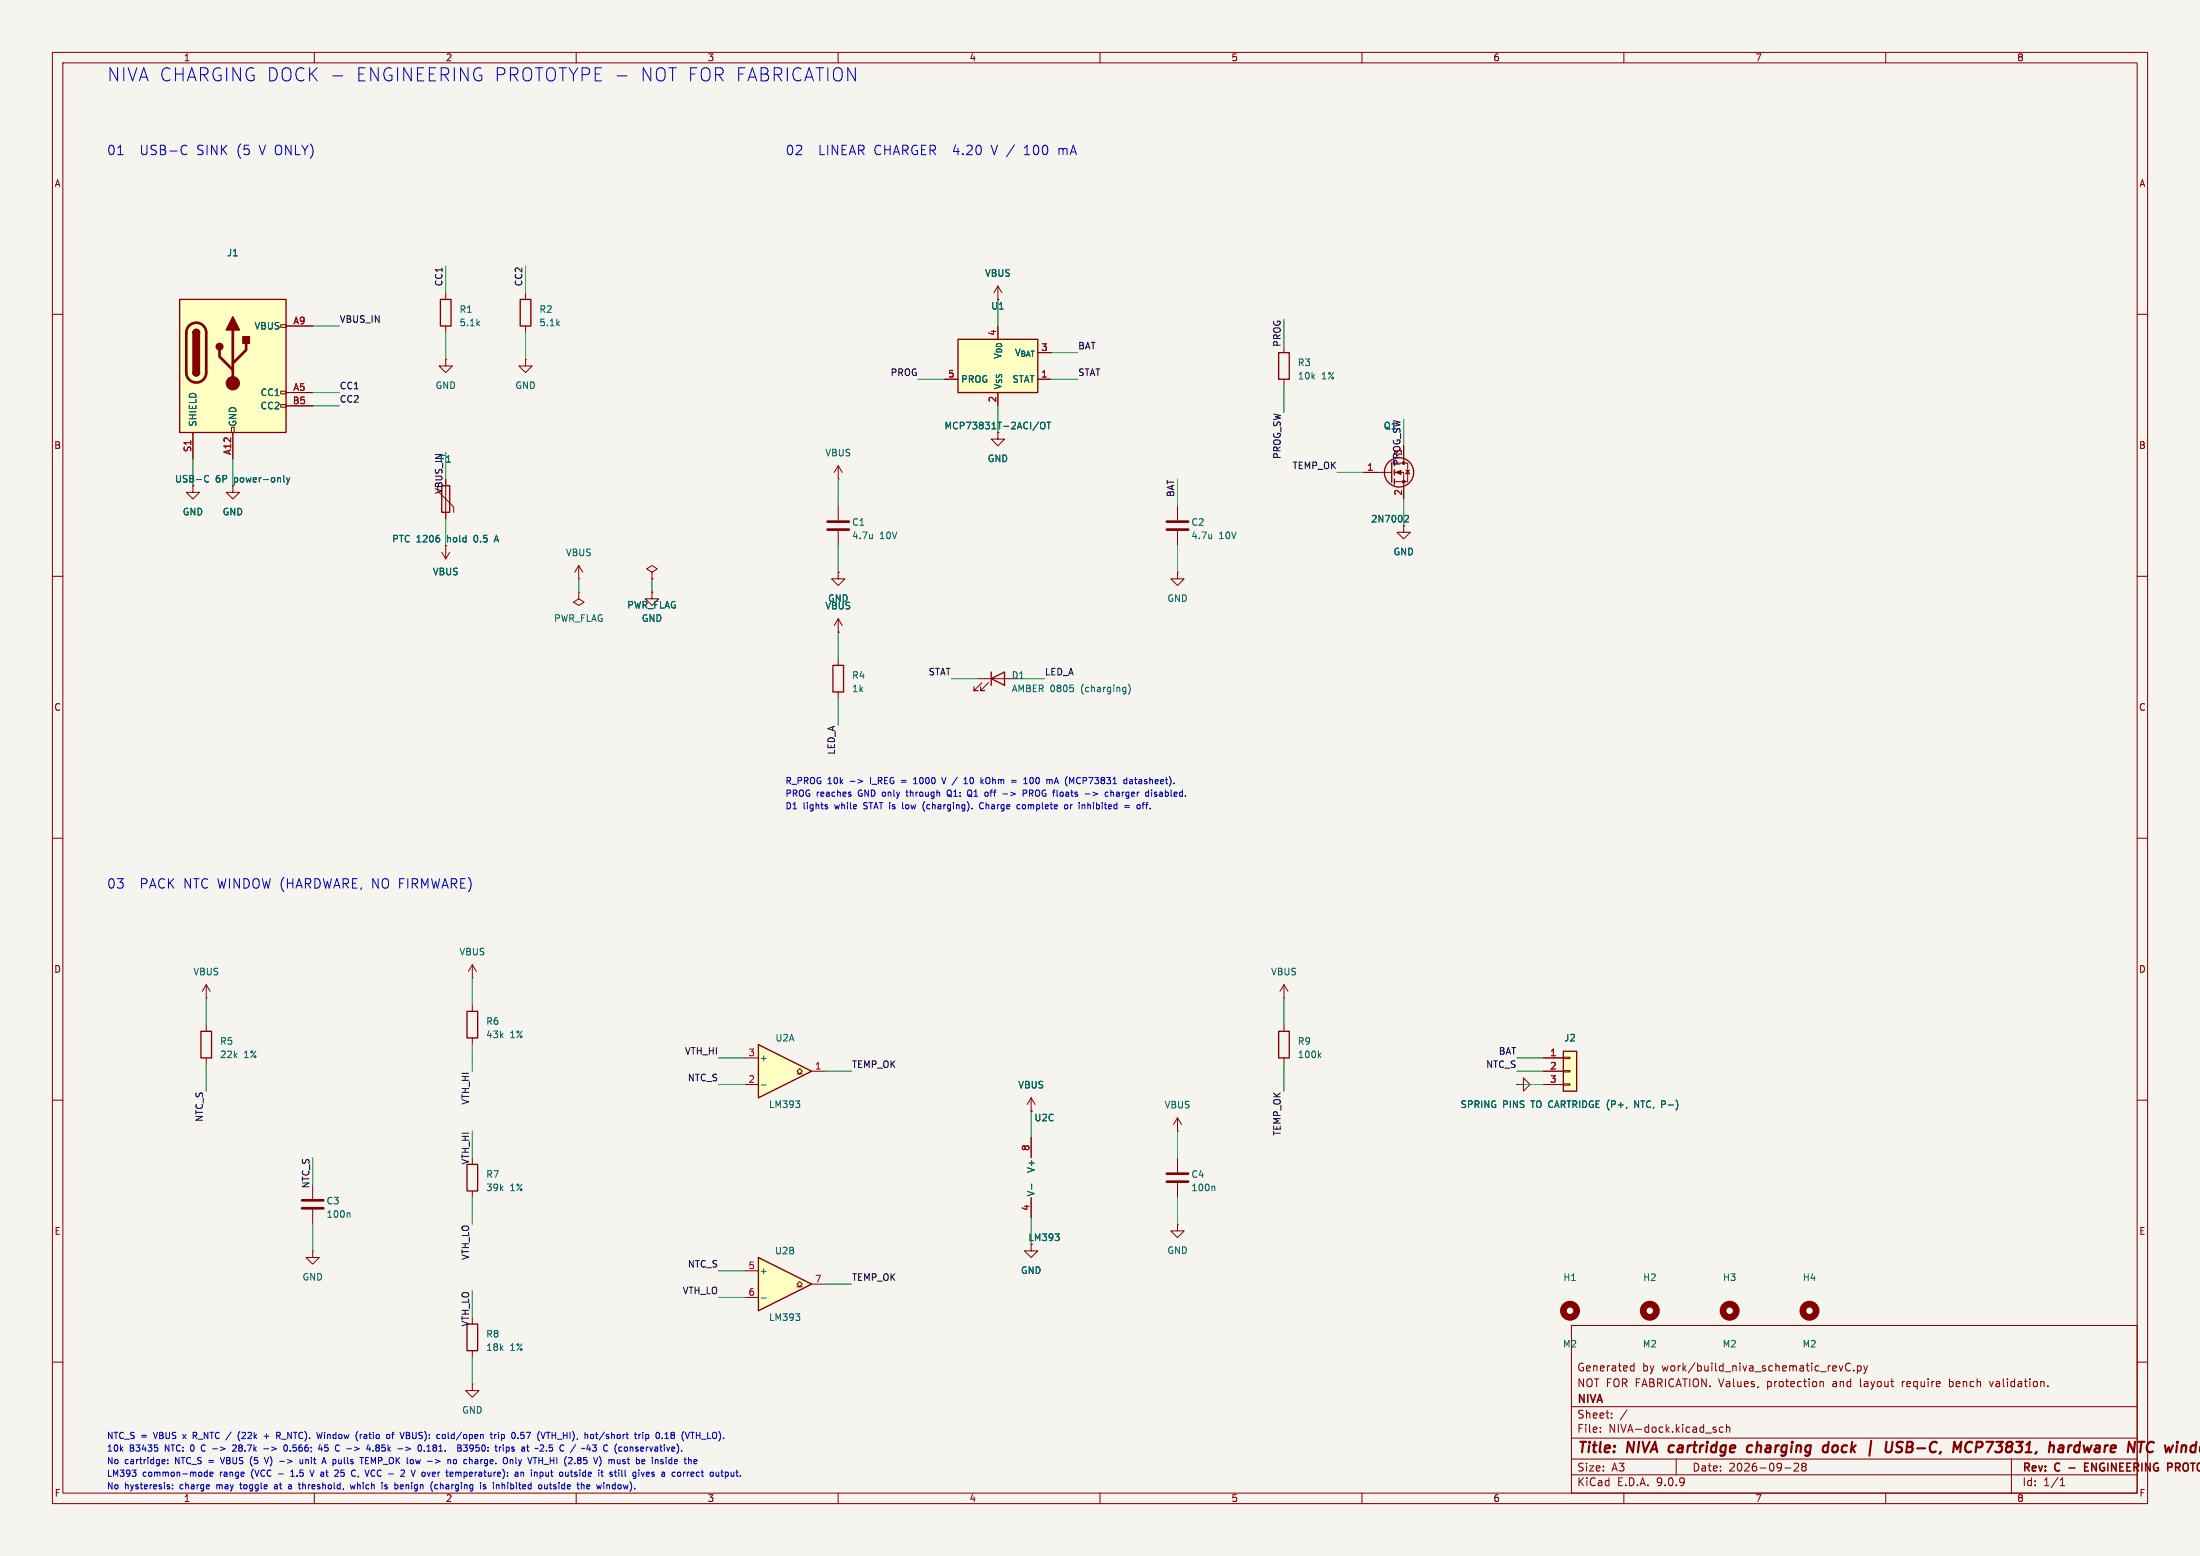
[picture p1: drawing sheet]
<svg xmlns="http://www.w3.org/2000/svg" width="420mm" height="297mm" viewBox="0 0 420 297" stroke-linecap="round" stroke-linejoin="round" font-family="sans-serif">
<path d="M0 0h420v297h-420z" fill="#f5f4ef" stroke="#f5f4ef" stroke-width=".19"/>
<g fill="none" stroke="#840000" stroke-width=".19">
<path d="M10 10h400v277h-400zM12 12h396v273h-396zM60 10v2M110 10v2M160 10v2M210 10v2M260 10v2M310 10v2M360 10v2M190.5 57.2h.1M190.5 54.6l-.8 1.3M190.5 54.6l.8 1.3"/>
<path d="M190.5 54.6v2.6M10 60h2M245.1 66v1.3M245.1 72.4v1.3M408 60h2M160 91.4h.1M160 88.9v2.5M160 96.5v2.8M160 88.9l-.7 1.3M160 88.9l.8 1.3M190.5 82.6v1.2h1.3l-1.3 1.3-1.3-1.3h1.3M224.8 96.5v2.8"/>
<path d="M260.3 90.2h5.4M266.2 88.4h2.5v3.5h-2.5M266.2 90.2h1.8v5.1M268.4 89.8h.7M268.7 89.8l.4 .6h-.7zM10 110h2M84.3 105.4l.8 1.3M85.1 104.1v2.6M85.9 105.4l-.8 1.3M110.5 113v1.3l1 .6-1 .7-1-.7 1-.6M110.5 113h.1M110.5 110.5h.1"/>
<path d="M110.5 108l-.8 1.2M110.5 108l.8 1.2M110.5 108v2.5M124.5 109.2l1-.6-1-.6-1.1 .6 1.1 .6v1.3M124.5 110.5h.1M160 109.2v1.3h1.3l-1.3 1.3-1.3-1.3h1.3M160 109.2h.1M160 101.3v2.8M160 118.1v2.6M160 118.1l-.7 1.3M160 118.1l.8 1.3M224.8 101.3v2.8"/>
<path d="M268 100.3v1.3h1.2l-1.2 1.3-1.3-1.3h1.3M408 110h2M160 120.7h.1M160 125.7v1.3M160 132.1v1.3M186.7 129.5h7.6M187.5 130.3l-1.6 1.5h.8h-.8v-.7M188.7 130.3l-1.5 1.5h.8h-.8v-.7M10 160h2M408 160h2M10 210h2M408 210h2"/>
<path d="M300 253h108v32h-108zM10 260h2M300 278.5h108M300 274.5h108M300 268.5h108M305.5 273.2v.2M305.5 272.5v.1M307.7 270.5v.2M307.7 269.8v.1M310.6 269.1l-1.3 1.9M311.4 261.6h.5M311.4 260.8h.5"/>
<path d="M311.9 260.2v1.5M320 278.5v3M327.4 272.4l.2 .1M327.4 272.9l.3 .2-.3 .3M328.9 272.5l-.4-.1-.3 .3 .2 .6h.5M329.6 272.5l.2-.1 .4 .1v.9M329.6 271.9v1.5M343.3 279.4v.5l-.9 .9h1M344 279.4l-.1 .2 .3 .3M344.2 279.9l-.3 .3 .1 .4 .2 .2 .5-.1 .1-.2-.1-.4-.2-.2M344.2 279.9h.3M344.7 279.4l.1 .2-.3 .3"/>
<path d="M347.4 263.7v1M347.4 263.8l.3-.1 .3 .1 .1 .9M351.1 260.7l.3 1 .4-1M353.2 260.3a.6 .6 0 0 0-.7 0 .6 .6 0 0 0-.2 .7 .56 .56 0 0 0 .3 .6 .56 .56 0 0 0 .6-.1M353.9 261.5v.2M354.6 260.8l.4-.1 .3 .3-.1 .6h-.6M354.6 260.7v1.5M355.8 260.7l.4 1M356.2 261.7l-.4 .5M356.5 260.7l-.3 1M363.2 263.7v1M363.3 263.8l-.1 .2"/>
<path d="M372.2 263.2v1.5M372.2 264.6l.4 .1M372.6 263.7l-.4 .1M379.8 263.7l.4 1 .3-1M384 278.5v6.5M390.9 264.5v.2M408 260h2M60 285v2M110 285v2M160 285v2M210 285v2M260 285v2"/>
<path d="M300 281.5h108M310 285v2M340.7 280.2h1.2M360 285v2M393.3 283.6h.9M393.3 282.5l.4-.4v1.5"/>
</g>
<path d="M398 280h.5M398.7 279.3h-.7v1.5h.7M414.4 279.3l.3 .3-.1 .3-.2 .2" fill="none" stroke="#840000" stroke-width=".3"/>
<g fill="none" stroke="#840000" stroke-width=".4">
<path d="M318.7 276.1l-.2 .7 .4 .4M334.5 276a.66 .66 0 0 0-1 .3v.5l.1 .3h.8M348 277l.3 .2 .6-.1M349 276a.66 .66 0 0 0-1 .3M349.1 275.2l-.2 2M363.3 275.3a.85 .85 0 0 0-1.1 .1 .45 .45 0 0 0 .2 .8l.6 .1a.51 .51 0 0 1 .1 .6 .51 .51 0 0 1-.4 .3l-.8-.1M376.5 275.4a.88 .88 0 0 0-1 0 .88 .88 0 0 0-.3 .9 .69 .69 0 0 0 .3 .8 .69 .69 0 0 0 .8-.1M393.3 275.9l.6 .1-.1 1.2M393.8 277.1l-.7 .1M393.9 276.3l-.7 .1M394.9 275.9l-.1 1.3M395.5 275.9l-.4 .1-.2 .3"/>
<path d="M396 276.3v.7M411 277a.73 .73 0 0 1-.9 .1M411.2 275.4a.69 .69 0 0 0-1.1 .1M420 276.3v.7M420 276.2v.1"/>
</g>
<g fill="none" stroke="#840000" stroke-width=".25">
<path d="M244.1 67.3h2v5.1h-2zM265.7 88.3v3.8M266.2 89.7v1M266.2 91.4v1.1M159 127h2v5.1h-2zM189.2 129.5l2.6-1.2v2.5zM189.2 128.3v2.5"/>
<circle cx="267.1" cy="90.2" r="2.79"/>
</g>
<path d="M158 99.6h4.1M222.8 99.6h4M158 101.1h4.1M222.8 101.1h4" fill="none" stroke="#840000" stroke-width=".51"/>
<path d="M268.3 98.4h.5l.1 .3-.8 .9h.8M166.5 102v.8M166.5 102.7v.1M231.3 102v.8M231.3 102.7v.1M204.9 131.4v.5M214.8 131.2h.1M214.9 131.2v1.1M214.9 132h-.1M215.4 130.6a1.46 1.46 0 0 1 0 1.9" fill="none" stroke="#006464" stroke-width=".19"/>
<g fill="#840000" stroke="#840000" stroke-width=".19">
<path d="M266.4 90.2l1.1-.4v.8z"/>
<circle cx="268" cy="91.9" r=".25"/>
</g>
<path d="M182.9 64.8h15.2v10.1h-15.2z" fill="#ffffc2"/>
<path d="M84.1 57.2h2v5h-2zM182.9 64.8h15.2v10.1h-15.2zM38.4 196.9h2v5h-2zM89.2 193h2v5.1h-2zM89.2 222.2h2v5.1h-2zM89.2 252.7h2v5.1h-2z" fill="none" stroke="#840000" stroke-width=".25"/>
<g fill="none" stroke="#840000" stroke-width=".19">
<path d="M85.1 55.9v1.3M85.1 62.2v1.3M100.3 68.6v1.3h1.3l-1.3 1.2-1.2-1.2h1.2M100.3 68.6h.1M180.3 72.4h2.6M190.5 74.9v2.6M198.1 72.4h2.6M224.8 109.2v1.3h1.3l-1.3 1.3-1.3-1.3h1.3M224.8 109.2h.1M39.4 190.5h.1M39.4 188v2.5M39.4 195.6v1.3"/>
<path d="M39.4 188l-.8 1.2M39.4 188l.7 1.2M90.2 186.7h.1M90.2 184.2v2.5M90.2 191.8v1.2M90.2 198.1v1.3M90.2 184.2l-.8 1.2M90.2 184.2l.7 1.2M39.4 201.9v1.3M59.7 238.8v1.2h1.3l-1.3 1.3-1.3-1.3h1.3M59.7 238.8h.1M59.7 226.1v2.8"/>
<path d="M59.7 230.9v2.8M90.2 227.3v1.3M90.2 257.8v1.3M90.2 264.2v1.2h1.2l-1.2 1.3-1.3-1.3h1.3M90.2 264.2h.1"/>
</g>
<path d="M198.3 80.5l-1.1 1.7M198.7 80.8l.2-.2a.43 .43 0 0 1 .6 .4v.4a.42 .42 0 0 1-.4 .5 .42 .42 0 0 1-.5-.5zM199.8 80.6h.8M200.2 80.6v1.3M66.6 231.5l.2 .2v.7" fill="none" stroke="#006464" stroke-width=".19"/>
<g fill="none" stroke="#840000" stroke-width="1.3">
<circle cx="315" cy="250.2" r="1.27"/>
<circle cx="345.4" cy="250.2" r="1.27"/>
</g>
<path d="M57.7 229.1h4M57.7 230.6h4" fill="none" stroke="#840000" stroke-width=".51"/>
<path d="M34.3 57.2h20.3v25.4h-20.3z" fill="#ffffc2"/>
<g fill="none" stroke="#840000" stroke-width=".19">
<path d="M100.3 55.9v1.3M53.6 62h1v.5h-1zM53.6 74.7h1v.5h-1zM53.6 77.2h1v.5h-1zM54.6 62.2h5.1M54.6 74.9h5.1M54.6 77.5h5.1M85.1 68.6v1.3h1.3l-1.3 1.2-1.3-1.2h1.3M85.1 68.6h.1M100.3 62.2v1.3M36.8 92.7v1.3h1.3l-1.3 1.3-1.2-1.3h1.2M36.8 82.6v5"/>
<path d="M44.2 81.5h.5v1.1h-.5zM44.4 92.7v1.3h1.3l-1.3 1.3-1.2-1.3h1.2M44.4 82.6v5M83.6 92.7v1l3 3.1v1M85.1 92.7v6.4M124.5 113v1.3h1.2l-1.2 1.3-1.3-1.3h1.3M124.5 113h.1M245.1 190.5h.1M245.1 188v2.5M245.1 195.6v1.3M245.1 188l-.8 1.2M245.1 188l.8 1.2"/>
<path d="M245.1 201.9v1.3"/>
</g>
<path d="M34.3 57.2h20.3v25.4h-20.3zM99.3 57.2h2v5h-2zM36.8 63.5a.64 .64 0 0 1 .7-.6 .64 .64 0 0 1 .6 .6M36.8 71.1a.64 .64 0 0 0 .7 .7 .64 .64 0 0 0 .6-.7M84.3 92.7h1.6v5.1h-1.6zM244.1 196.9h2v5h-2z" fill="none" stroke="#840000" stroke-width=".25"/>
<path d="M36.1 62.2a1.9 1.9 0 0 1 2.1-.5 1.9 1.9 0 0 1 1.2 1.8v7.6a1.91 1.91 0 0 1-1.9 1.9 1.91 1.91 0 0 1-1.9-1.9v-7.7l.1-.7zM41.9 66.8v1.3l2.5 2.5M44.4 63v10.2M47 65.5v1.3l-2.6 2.5" fill="none" stroke="#840000" stroke-width=".51"/>
<g fill="#840000" stroke="#840000" stroke-width=".25">
<path d="M36.8 63.5h1.3v7.6h-1.3z"/>
<path d="M37 63.1a.64 .64 0 0 1 .7-.2 .64 .64 0 0 1 .4 .6h-1.3z"/>
<path d="M36.8 71.1h1.3a.64 .64 0 0 1-.6 .7 .64 .64 0 0 1-.7-.7z"/>
<path d="M44.4 60.5l1.3 2.5h-2.5z"/>
<path d="M46.4 64.3h1.2v1.2h-1.2z"/>
<circle cx="41.9" cy="66.2" r=".63"/>
</g>
<circle cx="44.4" cy="73.2" r="1.27" fill="#840000" stroke="#840000" stroke-width=".19"/>
<path d="M39.3 90.8l.5 .1M39.8 91.9l-.5 .1M54.2 90.7v1.1l.1 .2M54.7 91.2l.3 .8M55 92l-.3 .4M55.3 91.2l-.3 .8M83.9 102.8v.5M251.8 201.4l.4 .5M252.2 201l-.5 .5" fill="none" stroke="#006464" stroke-width=".19"/>
<circle cx="330.2" cy="250.2" r="1.27" fill="none" stroke="#840000" stroke-width="1.3"/>
<path d="M298.4 200.7h2.6v7.6h-2.6z" fill="#ffffc2"/>
<path d="M298.4 200.7h2.6v7.6h-2.6z" fill="none" stroke="#840000" stroke-width=".25"/>
<path d="M294.6 201.9h3.8M294.6 204.5h3.8M294.6 207h3.8M298.4 201.8h1.3v.3h-1.3zM298.4 204.3h1.3v.3h-1.3zM298.4 206.9h1.3v.2h-1.3zM224.8 233.7v1.2h1.3l-1.3 1.3-1.3-1.3h1.3M224.8 233.7h.1" fill="none" stroke="#840000" stroke-width=".19"/>
<path d="M312.1 211.4v-1.3l.7 1.3" fill="none" stroke="#006464" stroke-width=".19"/>
<path d="M144.8 240l10.1 5.1-10.1 5.1z" fill="#ffffc2"/>
<path d="M144.8 240l10.1 5.1-10.1 5.1z" fill="none" stroke="#840000" stroke-width=".25"/>
<g fill="none" stroke="#840000" stroke-width=".19">
<path d="M196.8 217.2v3.8M224.8 215.9h.1M224.8 213.4l-.8 1.2M224.8 213.4l.8 1.2M224.8 213.4v2.5M289.6 207h1.2v-1.3l1.3 1.3-1.3 1.3v-1.3M289.6 207h.1M196.8 237.5v1.3h1.3l-1.3 1.2-1.2-1.2h1.2M196.8 228.6v3.8M224.8 221v2.8M224.8 225.8v2.8M142.2 242.6h2.6"/>
<path d="M142.2 247.6h2.6M152.1 245.6h.6l-.6-.5 .6-.5 .5 .5-.5 .5h.5M154.9 245.1h2.6"/>
</g>
<path d="M196.9 226v1M201.4 235.5h.8l-.4 .5M202.1 236.1v.6M231.7 226.4l.2 .2v.7M145.3 247.7h1M151.9 250.8h.8l-.5 .5M152.6 251.4v.5" fill="none" stroke="#006464" stroke-width=".19"/>
<path d="M222.8 224h4M222.8 225.6h4" fill="none" stroke="#840000" stroke-width=".51"/>
<path d="M144.8 199.4l10.1 5.1-10.1 5.1z" fill="#ffffc2"/>
<path d="M144.8 199.4l10.1 5.1-10.1 5.1z" fill="none" stroke="#840000" stroke-width=".25"/>
<g fill="none" stroke="#840000" stroke-width=".19">
<path d="M190.5 57.2h.1M54.6 62.2h5.1M54.6 74.9h5.1M54.6 77.5h5.1M180.3 72.4h2.6M190.5 74.9v2.6M198.1 72.4h2.6M36.8 82.6v5M44.4 82.6v5M85.1 97.8v1.3M260.3 90.2h2.6M268 92.7v2.6"/>
<path d="M124.5 110.5h.1M124.5 113h.1M160 109.2h.1M160 120.7h.1M142.2 201.9h2.6M142.2 207h2.6M152.1 205h.6l-.6-.5 .6-.5 .5 .5-.5 .5h.5M154.9 204.5h2.6M196.8 212.1h.1M196.8 209.6l-.7 1.2M196.8 209.6l.8 1.2M196.8 209.6v2.5"/>
<path d="M196.8 217.2v3.8M289.6 207h.1M294.6 201.9h3.8M294.6 207h3.8M294.6 204.5h3.8M196.8 228.6v3.8"/>
</g>
<g fill="none" stroke="#006464" stroke-width=".19">
<path d="M39.3 90.8l.5 .1M39.8 91.9l-.5 .1M54.2 90.7v1.1l.1 .2M54.7 91.2l.3 .8M55 92l-.3 .4M55.3 91.2l-.3 .8M198.3 80.5l-1.1 1.7M198.7 80.8l.2-.2a.43 .43 0 0 1 .6 .4v.4a.42 .42 0 0 1-.4 .5 .42 .42 0 0 1-.5-.5zM199.8 80.6h.8M200.2 80.6v1.3M268.3 98.4h.5l.1 .3-.8 .9h.8M83.9 102.8v.5"/>
<path d="M145.3 207.1h1M151.9 210.1h.8l-.5 .5M152.6 210.7v.6M312.1 211.4v-1.3l.7 1.3M196.9 226v1M201.4 235.5h.8l-.4 .5M202.1 236.1v.6"/>
</g>
<circle cx="299.7" cy="250.2" r="1.27" fill="none" stroke="#840000" stroke-width="1.3"/>
<g fill="none" stroke="#009600" stroke-width=".19">
<path d="M85.1 50.8v5.1M100.3 50.8v5.1M190.5 57.2v5M59.7 77.5h5.1M59.7 74.9h5.1M59.7 62.2h5.1M85.1 63.5v5.1M100.3 63.5v5.1M175.3 72.4h5M190.5 77.5v5.1M200.7 72.4h5M200.7 67.3h5"/>
<path d="M245.1 61v5M245.1 73.7v5M36.8 87.6v5.1M44.4 87.6v5.1M85.1 86.4v5M85.1 99.1v5M160 91.4v5.1M224.8 91.4v5.1M255.3 90.2h5M268 80v5.1M268 95.3v5M110.5 110.5v2.5"/>
<path d="M124.5 110.5v2.5M160 104.1v5.1M224.8 104.1v5.1M160 120.7v5M160 133.4v5M181.6 129.5h5.1M194.3 129.5h5.1M39.4 190.5v5.1M90.2 186.7v5.1M90.2 199.4v5.1M245.1 190.5v5.1M39.4 203.2v5.1"/>
<path d="M90.2 215.9v5.1M137.2 201.9h5M137.2 207h5M157.5 204.5h5.1M196.8 212.1v5.1M224.8 215.9v5.1M245.1 203.2v5.1M289.6 201.9h5M289.6 207h5M289.6 204.5h5M59.7 221v5.1M59.7 233.7v5.1"/>
<path d="M90.2 228.6v5.1M196.8 232.4v5.1M224.8 228.6v5.1M90.2 246.4v5.1M90.2 259.1v5.1M137.2 247.6h5M137.2 242.6h5M157.5 245.1h5.1"/>
</g>
<g fill="none" stroke="#0000c2" stroke-width=".19">
<path d="M63.5 14.5h1.9M117.8 14.5h1.9M22.5 29.5h1M35.2 27.7l.5 .2M35.7 29.4l-.5 .1M157.7 154l.3 .1v.1l-.4 .2M157.7 153.6l.3 .1M162.3 151.6l.2 .2-.2 .2M162.3 151.2l.1 .1M162.3 149.1h.9M163.8 148.8l.9 .3-.9 .4M172.3 153.2v1l.2 .2"/>
<path d="M172.9 151.2h.5M174.4 149.6h.7M174.8 148.4l-.4 .3M176.5 153.1a1.39 1.39 0 0 0 0 1.8M179.8 148.4l.4 1.2 .4-1.2M181 151.7h.2M181.1 150.8l-.3 .4 .1 .6 .2 .2M182.8 148.3l-1.1 1.6M184 149.6h.7M184 148.7l.4-.3v1.2M184.7 151.6a.4 .4 0 0 0 .5 .4M184.9 151.7l.3 .1"/>
<path d="M185.2 150.8a.4 .4 0 0 0-.5 .4M185.6 154.3v.1M187.7 153.3a.56 .56 0 0 0-.7 .5 .56 .56 0 0 0 .7 .5M188.1 151.3l.3-.1 .2 .2v.5h-.5M188.5 148.4l-.3 .4v.6l.3 .2M191.4 151.5h1M193.1 149h.9M193.1 149.3h.9M194.1 154.2l.3 .2 .3-.1M194.7 153.7l-.3-.1-.3 .2M195.3 151.4h.6l.1-.5-.7-.1v1.2M195.7 148.6l.1-.2v1.2"/>
<path d="M197.1 148.5l-.1-.1a.64 .64 0 0 0-.4 .6 .64 .64 0 0 0 .4 .6l.1-.1M200.7 148.8l.2 .2v.6M201.4 149.3h.6M201.7 148.4l-.4 1.2M203.3 153.7l.3-.1 .2 .2v.4l-.2 .2-.4-.2zM206.8 153.6l.3 .2v.6M207.2 151.5h.9M208.6 151.2l1 .3-1 .4M211.1 151.3h.5M211.1 151.9h.5M212.1 151.3h.4l.1 .7M212.1 150.8v1.2"/>
<path d="M214.7 153.8h.9M214.7 154.1h.9M215 148.8l.1 .1M215.1 148.4v1.2M215.1 149.5l-.1 .1M215.7 148.9h.4l.1 .7M216.2 149.1l-.6 .2 .2 .3 .4-.1M216.6 148.8h.4M218 153.6h.5M218.5 153.2l-.3 .2M218.7 153.6h.5M219.8 150.8v.1"/>
<path d="M219.8 151.2v.8M220.4 151.9l.3 .1M220.7 151.2l-.3 .2v.1l.3 .1M29.5 275.8h.6M30 276.3l.1 .2-.1 .4M31.1 278.6l.3 .1 .1 .2-.6 .1M31.4 279.3l-.3 .1M32 279.3v.1M32 278.7v.1M36.9 274h.4M37.3 273.4h-.4v1.2M38.5 276.1v.6"/>
<path d="M42.1 278.2l.4 1.2M44.9 275.8l-.5 .1M45 276.3l-.6 .7h.7M45.8 273.2a1.38 1.38 0 0 0 0 1.9M48.1 278.1a1.41 1.41 0 0 0 0 1.7M50.4 276.5h.9M50.4 274.1h.9M50.5 278.2l.4 1.2 .4-1.2M50.9 273.7v.9M52.8 273.4h.5l.2 .2-.1 .4h-.6M53.1 274l.4 .6M53.4 278.9h.9"/>
<path d="M54.3 275.9l.2-.1a.64 .64 0 0 1 .4 .6 .64 .64 0 0 1-.4 .6l-.3-.5zM57.3 278.6v.7h.5M57.8 278.6v.8M61.1 275.7l-.3 .9h.8M61.4 276.2v.8M61.5 273.4l-.3 1.2-.2-.9M61.6 279.1h.5M61.8 278.2l.4 1.2M68.7 278.2h.7M68.8 273.8v.8M69.1 273.8l-.3 .2M69.8 278.8h.4"/>
<path d="M70.3 275.7l-.3 .9h.8M70.4 278.2h-.6v1.2h.6M70.6 276.2v.8M71.2 276.9v.1M71.8 275.9v.3M71.8 276.4v.5M74 273.8l.4 .2v.5l-.4 .1M74.8 273.8h.4M75.2 273.4l-.3 .2v1M77.4 276.2l1 .3-1 .4M77.6 273.4l.5 .1 .1 .2-.2 .3M77.6 274h.4"/>
<path d="M78 274l.2 .2M78.2 274.4l-.2 .2h-.4M80.4 276v.8M81 276.9v.1M81.5 277h.7M81.5 276.1l.3-.3v1.2M83.1 278.6l.9 .3-.9 .4M84.6 273.8l.4 .2v.5l-.4 .1M86.6 278.7l.3-.1 .3 .2v.4l-.3 .2-.4-.2zM87.4 275.8l.6 .1v.2l-.2 .3M87.4 276.4h.4M87.8 276.4l.3 .2-.1 .3-.6 .1"/>
<path d="M88.5 275.8h.7l-.4 .5 .4 .1v.5l-.2 .1-.5-.1M89.8 277h.2M90.1 275.8l-.3 .1-.1 .1v.4l.4 .1M91 278.6l-.3 .1M91.1 278.9h-.3l-.2 .2 .1 .2 .4 .1M93.6 273.8h.4M93.7 273.4v1l.3 .2M94.4 273.8v.8M94.8 273.8l-.4 .2M95.2 273.4v.1M95.2 273.8v.8M95.7 273.8v1.2"/>
<path d="M95.7 274.5l.1 .1M95.8 273.8l-.1 .1M96.6 276.3l.4-.1 .2 .2-.1 .5h-.5M96.6 276.2v1.2M97.4 278.7h.4l.1 .7M98.5 278.2v1l.1 .2M100 273.4h-.6v.6l.2-.1h.4l.1 .2-.1 .4-.2 .1-.4-.1M102.6 276.5h-.5M102.9 278.8h.7M103.6 278.2v1.2M104.3 273.4h.7M104.6 273.4v1.2"/>
<path d="M104.9 275.8h.5M105 276.3h.3l.2 .2-.1 .4-.4 .1M109.9 275.7l-1 1.6M113.7 273.8h.4M113.8 273.4v1l.3 .2M115.4 273.3l-1 1.6M116.2 278.6v.8M116.7 278.7h-.5M119.3 279.1v.2M119.4 276.2l-.2 .2v.4l.2 .2M122.3 273.8l-.3 .1M122.7 273.4v.1"/>
<path d="M122.7 273.8v.8M123.3 273.9l.3-.1 .2 .2-.1 .5h-.4M123.3 273.8v1.2M124.5 278.2v.1M124.5 278.6v.8M125.1 278.6v.8M125.3 278.6l-.2 .1M127.9 278.6l.3 .1M128.2 279.3l-.3 .1M128.2 278.2v1.2M128.3 273.9l-.2 .2v.3l.1 .1 .3 .1M128.3 273.9h.2"/>
<path d="M128.5 273.4l-.3 .1-.1 .1 .2 .3M132.9 274h.7M132.9 273.4v1.2M133.6 273.4v1.2M25.2 280.6h.8l-.4 .5M25.9 281.2v.5M32.1 283.8l.3 .1v.1l-.4 .2M32.1 283.4l.3 .1M32.9 284.1v.1M32.9 283.5v.1M39.6 280.6v1.2M39.6 281.1l-.4-.1-.2 .2 .1 .5h.5"/>
<path d="M40.1 281.4l.5-.1v-.2l-.4-.1-.1 .2v.5h.5M45.7 283.4h.5M52.8 283.4l-.4 .1M52.8 283.7h-.3l-.1 .2v.2l.4 .1M55 284l.2 .2h.3M55.1 283.5h.5M55.5 283.7h-.3l-.2 .2M55.5 281.8h.7M55.8 280.6l-.3 .3M59.2 280.6l.4 1.2 .4-1.2M64.1 280.6l.4 .1 .1 .2-.8 .9h.8M66.9 283.4l.2 .8 .2-.6 .3 .6 .2-.8"/>
<path d="M67.6 280.6l.2 .1M67.8 281.7l-.2 .1M70.8 281.3l.1 .3 .3 .2M71.2 280.6l-.3 .2-.1 .3M73.9 283.5l-.3-.1-.2 .2 .1 .1 .4 .2v.2h-.5M76.8 283.4l-.4 .2 .1 .5 .3 .1M77 283.7l-.6 .1M80.6 281.1v.6M83.6 283.5l-.4-.1-.2 .2 .1 .5h.5M87 281.1l.3-.1 .2 .2M87.5 281.2v.6M87.7 281l-.2 .2"/>
<path d="M91.7 283v.1M91.7 283.4v.8M92.7 283.5l-.3-.1-.2 .2 .1 .1 .4 .2v.2h-.5M95.8 283v1.2M96.2 283.4l-.4 .1M98.5 281l.4 .2v.6M98.9 281.7l-.4 .1M98.9 281.3h-.4M99.4 281.1h.5l.1 .7M99.4 281v.8M103.3 283.5l.1 .1-.1 .5M104 283.4v.7h.5"/>
<path d="M104.2 281v.6l.2 .2M104.5 283.4v.8M104.9 283.4h.4M108.9 281h.4M109 280.6v1l.3 .2M109.7 281.7l.3 .1M110 281l-.3 .2v.1l.3 .1M111.3 283.4l.2 .2v.6M112 283.8l.6-.1-.1-.2-.3-.1-.2 .2 .1 .5h.4M115.9 283.5h.4l.1 .7M116.9 281.1l-.3-.1-.2 .2 .1 .1 .4 .2v.2h-.5M117.3 281h.4"/>
<path d="M117.4 280.6v1l.2 .2M119.4 281.7l.1 .1M123.4 281.4l.6-.1-.1-.2-.3-.1-.2 .2v.5h.5M124.4 281.7l.4 .1M124.6 281l-.2 .2 .2 .2M129.4 281.1l.3-.1 .3 .2-.1 .5h-.5M132.1 281l.4 .2M132.4 281.7l-.3 .1M132.5 281.3l-.6 .1M138.6 281l.3 .1 .1 .1v.5l-.4 .1M139.6 281v.7h.4"/>
</g>
<g font-size="3.5" fill="#0000c2">
<text x="20.3" y="15.8">NIVA CHARGING DOCK -</text>
<text x="67.6" y="15.8">ENGINEERING PROTOTYPE -</text>
<text x="121.8" y="15.8">NOT FOR FABRICATION</text>
</g>
<g font-size="2.8" fill="#840000">
<text x="301" y="277.9">Title:</text>
<text x="310.6" y="277.9">NIVA</text>
<text x="319.4" y="277.9">cartridge</text>
<text x="335.2" y="277.9">charging</text>
<text x="350.5" y="277.9">dock</text>
<text x="359.8" y="277.9">|</text>
<text x="364" y="277.9">USB-C,</text>
<text x="377.7" y="277.9">MCP73831,</text>
<text x="396.8" y="277.9">hardware</text>
<text x="412.7" y="277.9">NTC</text>
</g>
<g font-size="2.5" fill="#0000c2">
<text x="20.3" y="29.8">01</text>
<text x="26.7" y="29.8">USB-C</text>
<text x="37.6" y="29.8">SINK</text>
<text x="45.3" y="29.8">(5</text>
<text x="49.7" y="29.8">V ONLY)</text>
<text x="149.9" y="29.8">02</text>
<text x="156.2" y="29.8">LINEAR CHARGER</text>
<text x="182.1" y="29.8">4.20</text>
<text x="189.5" y="29.8">V /</text>
<text x="195.9" y="29.8">100</text>
<text x="202.5" y="29.8">mA</text>
<text x="20.3" y="169.7">03</text>
<text x="26.7" y="169.7">PACK NTC WINDOW (HARDWARE, NO FIRMWARE)</text>
</g>
<g font-size="2.1" fill="#840000">
<text x="301" y="262">Generated</text>
<text x="313.5" y="262">by</text>
<text x="317.3" y="262">work/build_niva_schematic_revC.py</text>
<text x="301" y="268.2">NIVA</text>
<text x="301" y="265">NOT FOR FABRICATION. Values,</text>
<text x="337.6" y="265">protection</text>
<text x="350.3" y="265">and</text>
<text x="355.6" y="265">layout</text>
<text x="363.8" y="265">require</text>
<text x="373" y="265">bench</text>
<text x="380.9" y="265">validation.</text>
<text x="301" y="273.7">File:</text>
<text x="301" y="271">Sheet:</text>
<text x="307.1" y="273.7">NIVA-dock.kicad_sch</text>
<text x="301" y="281.1">Size:</text>
<text x="307.6" y="281.1">A3</text>
<text x="323" y="281.1">Date:</text>
<text x="330" y="281.1">2026-09-28</text>
<text x="386" y="281.3">Rev:</text>
<text x="392.4" y="281.3">C</text>
<text x="395.6" y="281.3">-</text>
<text x="399.2" y="281.3">ENGINEERING</text>
<text x="415.7" y="281.3">PROT</text>
<text x="301" y="283.9">KiCad</text>
<text x="308.7" y="283.9">E.D.A.</text>
<text x="316.3" y="283.9">9.0.9</text>
<text x="386" y="283.9">Id:</text>
<text x="390.1" y="283.9">1/1</text>
</g>
<g font-size="1.8" fill="#840000">
<text x="35" y="11.9">1</text>
<text x="85" y="11.9">2</text>
<text x="135" y="11.9">3</text>
<text x="185" y="11.9">4</text>
<text x="235" y="11.9">5</text>
<text x="285" y="11.9">6</text>
<text x="335" y="11.9">7</text>
<text x="385" y="11.9">8</text>
<text x="10.3" y="35.9">A</text>
<text x="408.3" y="35.9">A</text>
<text x="180.2" y="82.1">MCP73831T-2ACI/OT</text>
<text x="10.3" y="85.9">B</text>
<text x="267.4" y="89" transform="rotate(-90 267.4 89)">PROG_SW</text>
<text x="408.2" y="85.9">B</text>
<text x="84.6" y="94.4" transform="rotate(-90 84.6 94.4)">VBUS_IN</text>
<text x="261.6" y="99.9">2N7002</text>
<text x="10.3" y="135.9">C</text>
<text x="408.2" y="135.9">C</text>
<text x="10.3" y="185.9">D</text>
<text x="408.2" y="185.9">D</text>
<text x="10.3" y="235.9">E</text>
<text x="196.2" y="237.1">LM393</text>
<text x="408.3" y="235.9">E</text>
<text x="10.3" y="285.9">F</text>
<text x="35" y="286.9">1</text>
<text x="85" y="286.9">2</text>
<text x="135" y="286.9">3</text>
<text x="185" y="286.9">4</text>
<text x="235" y="286.9">5</text>
<text x="285" y="286.9">6</text>
<text x="335" y="286.9">7</text>
<text x="385" y="286.9">8</text>
<text x="408.3" y="285.9">F</text>
</g>
<g font-size="1.8" fill="#006464">
<text x="43.3" y="49.1">J1</text>
<text x="187.9" y="53">VBUS</text>
<text x="87.6" y="59.9">R1</text>
<text x="102.9" y="59.9">R2</text>
<text x="189.1" y="59.3">U1</text>
<text x="48.5" y="63.1">VBUS</text>
<text x="87.6" y="62.5">5.1k</text>
<text x="102.9" y="62.5">5.1k</text>
<text x="193.6" y="68.2">V_{BAT}</text>
<text x="247.7" y="70.1">R3</text>
<text x="49.6" y="75.8">CC1</text>
<text x="83.1" y="74.4">GND</text>
<text x="98.3" y="74.4">GND</text>
<text x="183.4" y="73.3">PROG</text>
<text x="191.4" y="74.4" transform="rotate(-90 191.4 74.4)">V_{SS}V_{DD}</text>
<text x="193.2" y="73.3">STAT</text>
<text x="247.7" y="72.6">10k</text>
<text x="252.3" y="72.6">1%</text>
<text x="37.7" y="81.5" transform="rotate(-90 37.7 81.5)">SHIELD</text>
<text x="45.3" y="81.5" transform="rotate(-90 45.3 81.5)">GND</text>
<text x="49.6" y="78.3">CC2</text>
<text x="264.1" y="82.1">Q1</text>
<text x="83.8" y="88.5">F1</text>
<text x="157.5" y="87.3">VBUS</text>
<text x="188.5" y="88.4">GND</text>
<text x="33.3" y="92.3">USB-C</text>
<text x="41.1" y="92.3">6P</text>
<text x="44.8" y="92.3">power-only</text>
<text x="34.8" y="98.6">GND</text>
<text x="42.4" y="98.6">GND</text>
<text x="162.6" y="100.6">C1</text>
<text x="227.3" y="100.6">C2</text>
<text x="74.8" y="103.7">PTC 1206</text>
<text x="85.5" y="103.7">hold</text>
<text x="90.7" y="103.7">0.5</text>
<text x="94.9" y="103.7">A</text>
<text x="107.9" y="106.4">VBUS</text>
<text x="162.6" y="103.1">4.7u</text>
<text x="167.9" y="103.1">10V</text>
<text x="227.3" y="103.1">4.7u</text>
<text x="232.7" y="103.1">10V</text>
<text x="265.9" y="106.2">GND</text>
<text x="82.5" y="110">VBUS</text>
<text x="105.7" y="118.9">PWR_FLAG</text>
<text x="119.6" y="116.4">PWR_FLAG</text>
<text x="122.4" y="118.9">GND</text>
<text x="157.5" y="116.5">VBUS</text>
<text x="158" y="115.1">GND</text>
<text x="222.8" y="115.1">GND</text>
<text x="162.6" y="129.8">R4</text>
<text x="193" y="129.8">D1</text>
<text x="162.6" y="132.3">1k</text>
<text x="193" y="132.3">AMBER 0805</text>
<text x="206.5" y="132.3">(charging)</text>
<text x="87.6" y="182.6">VBUS</text>
<text x="36.8" y="186.4">VBUS</text>
<text x="242.6" y="186.4">VBUS</text>
<text x="92.7" y="195.8">R6</text>
<text x="41.9" y="199.6">R5</text>
<text x="41.9" y="202.2">22k</text>
<text x="46.5" y="202.2">1%</text>
<text x="92.7" y="198.4">43k</text>
<text x="97.3" y="198.4">1%</text>
<text x="144.9" y="202.8">+</text>
<text x="147.9" y="199">U2A</text>
<text x="247.7" y="199.6">R9</text>
<text x="247.7" y="202.2">100k</text>
<text x="298.5" y="199">J2</text>
<text x="194.3" y="208">VBUS</text>
<text x="146.7" y="211.7">LM393</text>
<text x="197.4" y="214.2">U2C</text>
<text x="222.2" y="211.8">VBUS</text>
<text x="278.7" y="211.7">SPRING</text>
<text x="286.8" y="211.7">PINS</text>
<text x="292.4" y="211.7">TO CARTRIDGE (P+,</text>
<text x="312.7" y="211.7">NTC, P-)</text>
<text x="92.7" y="225">R7</text>
<text x="92.7" y="227.6">39k</text>
<text x="97.3" y="227.6">1%</text>
<text x="197.7" y="224" transform="rotate(-90 197.7 224)">V+</text>
<text x="227.3" y="225">C4</text>
<text x="227.3" y="227.6">100n</text>
<text x="62.2" y="230.1">C3</text>
<text x="62.2" y="232.6">100n</text>
<text x="197.7" y="228.5" transform="rotate(-90 197.7 228.5)">V-</text>
<text x="147.9" y="239.6">U2B</text>
<text x="222.8" y="239.5">GND</text>
<text x="57.7" y="244.6">GND</text>
<text x="144.9" y="243.4">+</text>
<text x="194.8" y="243.4">GND</text>
<text x="298.3" y="244.7">H1</text>
<text x="313.6" y="244.7">H2</text>
<text x="328.8" y="244.7">H3</text>
<text x="344.1" y="244.7">H4</text>
<text x="92.7" y="255.5">R8</text>
<text x="146.7" y="252.3">LM393</text>
<text x="298.3" y="257.4">M2</text>
<text x="313.5" y="257.4">M2</text>
<text x="328.8" y="257.4">M2</text>
<text x="344" y="257.4">M2</text>
<text x="92.7" y="258">18k</text>
<text x="97.3" y="258">1%</text>
<text x="88.1" y="270">GND</text>
</g>
<g font-size="1.8" fill="#0f0f0f">
<text x="84.6" y="54.8" transform="rotate(-90 84.6 54.8)">CC1</text>
<text x="99.8" y="54.8" transform="rotate(-90 99.8 54.8)">CC2</text>
<text x="64.8" y="61.7">VBUS_IN</text>
<text x="169.9" y="71.9">PROG</text>
<text x="205.7" y="66.8">BAT</text>
<text x="205.7" y="71.9">STAT</text>
<text x="244.6" y="66.3" transform="rotate(-90 244.6 66.3)">PROG</text>
<text x="64.8" y="74.4">CC1</text>
<text x="64.8" y="76.9">CC2</text>
<text x="244.6" y="87.7" transform="rotate(-90 244.6 87.7)">PROG_SW</text>
<text x="246.7" y="89.6">TEMP_OK</text>
<text x="224.3" y="95" transform="rotate(-90 224.3 95)">BAT</text>
<text x="177.2" y="129">STAT</text>
<text x="199.4" y="129">LED_A</text>
<text x="159.5" y="144.1" transform="rotate(-90 159.5 144.1)">LED_A</text>
<text x="130.7" y="201.4">VTH_HI</text>
<text x="162.6" y="203.9">TEMP_OK</text>
<text x="283.6" y="203.9">NTC_S</text>
<text x="286" y="201.4">BAT</text>
<text x="131.2" y="206.5">NTC_S</text>
<text x="38.8" y="214.2" transform="rotate(-90 38.8 214.2)">NTC_S</text>
<text x="89.6" y="211" transform="rotate(-90 89.6 211)">VTH_HI</text>
<text x="244.6" y="216.9" transform="rotate(-90 244.6 216.9)">TEMP_OK</text>
<text x="59.2" y="226.9" transform="rotate(-90 59.2 226.9)">NTC_S</text>
<text x="89.6" y="222.4" transform="rotate(-90 89.6 222.4)">VTH_HI</text>
<text x="89.6" y="240.6" transform="rotate(-90 89.6 240.6)">VTH_LO</text>
<text x="131.2" y="242">NTC_S</text>
<text x="162.6" y="244.6">TEMP_OK</text>
<text x="130.2" y="247.1">VTH_LO</text>
<text x="89.6" y="253.3" transform="rotate(-90 89.6 253.3)">VTH_LO</text>
</g>
<g font-size="1.8" fill="#a90000">
<text x="55.9" y="62">A9</text>
<text x="190.2" y="64.2" transform="rotate(-90 190.2 64.2)">4</text>
<text x="198.7" y="67.1">3</text>
<text x="55.8" y="77.2">B5</text>
<text x="55.9" y="74.7">A5</text>
<text x="180.9" y="72.1">5</text>
<text x="190.2" y="76.9" transform="rotate(-90 190.2 76.9)">2</text>
<text x="198.7" y="72.1">1</text>
<text x="36.6" y="86.4" transform="rotate(-90 36.6 86.4)">S1</text>
<text x="44.2" y="86.9" transform="rotate(-90 44.2 86.9)">A12</text>
<text x="260.9" y="89.9">1</text>
<text x="267.7" y="87.1" transform="rotate(-90 267.7 87.1)">3</text>
<text x="267.7" y="94.7" transform="rotate(-90 267.7 94.7)">2</text>
<text x="142.8" y="201.7">3</text>
<text x="295.8" y="201.7">1</text>
<text x="142.8" y="206.8">2</text>
<text x="155.5" y="204.2">1</text>
<text x="295.8" y="204.2">2</text>
<text x="295.8" y="206.8">3</text>
<text x="196.6" y="219.8" transform="rotate(-90 196.6 219.8)">8</text>
<text x="196.6" y="231.2" transform="rotate(-90 196.6 231.2)">4</text>
<text x="142.8" y="242.3">5</text>
<text x="155.5" y="244.9">7</text>
<text x="142.8" y="247.4">6</text>
</g>
<g font-size="1.7" fill="#0000c2">
<text x="149.9" y="149.8">R_PROG 10k</text>
<text x="166.5" y="149.8">I_REG =</text>
<text x="175.2" y="149.8">1000</text>
<text x="185.4" y="149.8">10</text>
<text x="188.8" y="149.8">kOhm</text>
<text x="194.9" y="149.8">=</text>
<text x="197.5" y="149.8">100</text>
<text x="202.1" y="149.8">mA</text>
<text x="205.8" y="149.8">(MCP73831</text>
<text x="217.2" y="149.8">datasheet).</text>
<text x="149.9" y="154.5">D1</text>
<text x="149.9" y="152.2">PROG reaches</text>
<text x="153.3" y="154.5">lights</text>
<text x="159.5" y="154.5">while</text>
<text x="164" y="152.2">GND only</text>
<text x="165.2" y="154.5">STAT is</text>
<text x="173" y="154.5">low</text>
<text x="173.6" y="152.2">through</text>
<text x="177.1" y="154.5">(charging).</text>
<text x="181.6" y="152.2">Q1:</text>
<text x="185.7" y="152.2">Q1</text>
<text x="188.2" y="154.5">Charge</text>
<text x="189.2" y="152.2">off</text>
<text x="192.8" y="152.2">-&gt;</text>
<text x="195.5" y="154.5">complete</text>
<text x="196.9" y="152.2">PROG floats</text>
<text x="204.8" y="154.5">or</text>
<text x="207.8" y="154.5">inhibited</text>
<text x="209.2" y="152.2">-&gt;</text>
<text x="213.3" y="152.2">charger</text>
<text x="216.7" y="154.5">=</text>
<text x="219.3" y="154.5">off.</text>
<text x="221.2" y="152.2">disabled.</text>
<text x="20.3" y="274.7">NTC_S =</text>
<text x="29.5" y="274.7">VBUS</text>
<text x="35.3" y="274.7">x</text>
<text x="37.4" y="274.7">R_NTC /</text>
<text x="46.4" y="274.7">(22k</text>
<text x="51.6" y="274.7">+</text>
<text x="54.2" y="274.7">R_NTC).</text>
<text x="62.2" y="274.7">Window</text>
<text x="69.7" y="274.7">(ratio</text>
<text x="75.9" y="274.7">of</text>
<text x="78.8" y="274.7">VBUS):</text>
<text x="85.9" y="274.7">cold/open</text>
<text x="96.4" y="274.7">trip</text>
<text x="100.6" y="274.7">0.57</text>
<text x="105.7" y="274.7">(VTH_HI),</text>
<text x="115" y="274.7">hot/short</text>
<text x="124.8" y="274.7">trip</text>
<text x="129" y="274.7">0.18</text>
<text x="134.1" y="274.7">(VTH_LO).</text>
<text x="20.3" y="277.1">10k</text>
<text x="20.3" y="279.5">No</text>
<text x="20.3" y="281.9">LM393</text>
<text x="23.8" y="279.5">cartridge:</text>
<text x="24.7" y="277.1">B3435</text>
<text x="27.2" y="281.9">common-mode</text>
<text x="31.6" y="277.1">NTC:</text>
<text x="33.6" y="279.5">NTC_S =</text>
<text x="36.7" y="277.1">0</text>
<text x="39" y="277.1">C -&gt;</text>
<text x="42.1" y="281.9">range</text>
<text x="42.7" y="279.5">VBUS</text>
<text x="45.4" y="277.1">28.7k</text>
<text x="48.3" y="281.9">(VCC</text>
<text x="48.5" y="279.5">(5</text>
<text x="51.5" y="277.1">-&gt;</text>
<text x="51.6" y="279.5">V)</text>
<text x="53.6" y="281.9">-</text>
<text x="54.5" y="279.5">-&gt;</text>
<text x="55.6" y="277.1">0.566;</text>
<text x="56.3" y="281.9">1.5</text>
<text x="58.6" y="279.5">unit</text>
<text x="60.3" y="281.9">V at</text>
<text x="62.4" y="277.1">45</text>
<text x="63.2" y="279.5">A pulls</text>
<text x="65.3" y="281.9">25</text>
<text x="65.9" y="277.1">C -&gt;</text>
<text x="68.7" y="281.9">C,</text>
<text x="70.9" y="279.5">TEMP_OK low</text>
<text x="71.6" y="281.9">VCC -</text>
<text x="72.3" y="277.1">4.85k</text>
<text x="78.4" y="277.1">-&gt;</text>
<text x="78.8" y="281.9">2</text>
<text x="81.1" y="281.9">V over</text>
<text x="82.5" y="277.1">0.181.</text>
<text x="84.1" y="279.5">-&gt;</text>
<text x="88.1" y="281.9">temperature):</text>
<text x="88.2" y="279.5">no</text>
<text x="90.5" y="277.1">B3950:</text>
<text x="91.5" y="279.5">charge.</text>
<text x="98" y="277.1">trips</text>
<text x="99.2" y="279.5">Only</text>
<text x="101.5" y="281.9">an</text>
<text x="103.1" y="277.1">at</text>
<text x="104.2" y="279.5">VTH_HI (2.85</text>
<text x="104.8" y="281.9">input</text>
<text x="106" y="277.1">~2.5</text>
<text x="110.4" y="281.9">outside</text>
<text x="110.9" y="277.1">C /</text>
<text x="115.6" y="277.1">~43</text>
<text x="117.2" y="279.5">V)</text>
<text x="118" y="281.9">it</text>
<text x="119.9" y="277.1">C (conservative).</text>
<text x="120.2" y="279.5">must</text>
<text x="120.4" y="281.9">still</text>
<text x="125.1" y="281.9">gives</text>
<text x="125.7" y="279.5">be</text>
<text x="128.9" y="279.5">inside</text>
<text x="130.8" y="281.9">a</text>
<text x="133" y="281.9">correct</text>
<text x="140.4" y="281.9">output.</text>
<text x="20.3" y="284.3">No</text>
<text x="23.8" y="284.3">hysteresis:</text>
<text x="34.5" y="284.3">charge</text>
<text x="41.7" y="284.3">may</text>
<text x="46.4" y="284.3">toggle</text>
<text x="53.1" y="284.3">at</text>
<text x="56" y="284.3">a</text>
<text x="58.2" y="284.3">threshold,</text>
<text x="68.3" y="284.3">which</text>
<text x="74.5" y="284.3">is</text>
<text x="77.2" y="284.3">benign</text>
<text x="84.3" y="284.3">(charging</text>
<text x="94" y="284.3">is</text>
<text x="96.6" y="284.3">inhibited</text>
<text x="105.5" y="284.3">outside</text>
<text x="113.2" y="284.3">the</text>
<text x="117.1" y="284.3">window).</text>
</g>
</svg>
